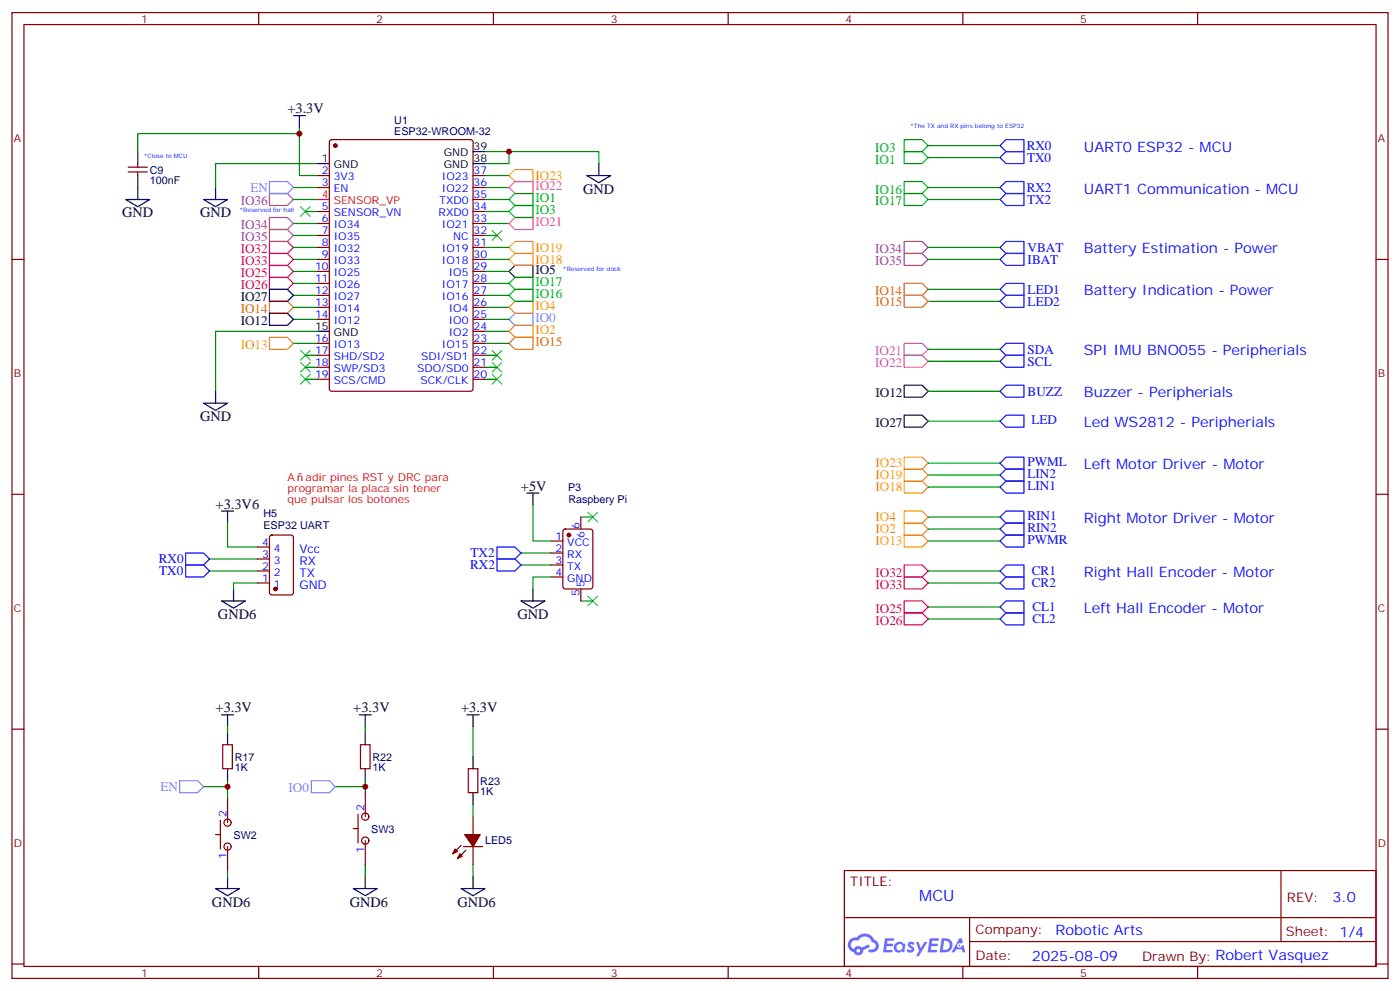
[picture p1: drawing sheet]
<svg xmlns="http://www.w3.org/2000/svg" width="412mm" height="292mm" viewBox="0 0 412 292" stroke-linecap="round" stroke-linejoin="round" font-family="sans-serif">
<g fill="none" stroke="#870000" stroke-width=".35">
<path d="M3.5 3.7h405.4v284.3h-405.4zM7.1 7.2h398.2v277.3h-398.2zM76.2 3.7v3.5M145.3 3.7v3.5M214.5 3.7v3.5M283.6 3.7v3.5M352.8 3.7v3.5M3.5 76.4h3.6M405.3 76.4h3.6M3.5 145.5h3.6M405.3 145.5h3.6M3.5 214.7h3.6"/>
<path d="M405.3 214.7h3.6M248.7 256.3h156.6v28.2h-156.6zM377.3 256.3v20.9M248.7 270.1h156.5M285.6 277.2h119.6M285.6 270.1v14.2M3.5 283.8h3.6M76.2 284.5v3.5M145.3 284.5v3.5M214.5 284.5v3.5M283.6 284.5v3.5M352.8 284.5v3.5"/>
<path d="M405.3 283.8h3.6"/>
</g>
<g fill="#5487ff">
<path d="M267.7 277.5a1.22 1.22 0 0 1 1.7 .2l-.4 .6a.47 .47 0 0 0-.3-.4 .47 .47 0 0 0-.5 .2l.1 .2a1.14 1.14 0 0 1 .8 1.8 1.14 1.14 0 0 1-1.9 0l-.2-.2 .5-.6 .7 .5a.29 .29 0 0 0 .3-.3 .29 .29 0 0 0-.2-.3 1.04 1.04 0 0 1-.6-1.7z"/>
<path d="M260.7 276.2h2.4l.3 .2-.2 .5-1.8 .1-.1 .8h1.5l.3 .4-.3 .4h-1.6l-.2 1.1h1.7l.2 .3-.2 .3-2.6 .1z"/>
<path d="M273.8 276.2h2.4l.3 .2-.1 .5-1.8 .1-.2 .8h1.6l.3 .4-.4 .4-1.6-.1-.1 1.1 1.7 .1 .2 .3-.2 .3-2.6 .1z"/>
<path d="M282.6 276.2h.7l.3 1.3-.6 .3a.69 .69 0 0 0-1 .3 .69 .69 0 0 0 .4 .9 .69 .69 0 0 0 .9-.6l.5-.2 .6 2.2h-.8l-.2-.9h-1.8l-.5 .9h-.8z"/>
<path d="M269.8 277.3h.8l.6 1.8 1.1-1.8h.9l-2.6 4.2h-.8l.9-1.5z"/>
<path d="M277.4 276.2l-.6 4.2h1.3a2.11 2.11 0 0 0 2.5-2.1 2.11 2.11 0 0 0-2.5-2.1zM278.1 277a1.39 1.39 0 0 1 1.7 1.4 1.39 1.39 0 0 1-1.8 1.2h-.3z"/>
<path d="M263.7 277.8a1.54 1.54 0 0 0-.1 2.2 1.54 1.54 0 0 0 2.2 .1l.6 .3 .3-2.3-.2-.3h-.4a1.49 1.49 0 0 0-2.4 0zM264 278.8a.94 .94 0 0 1 1.8 0 .94 .94 0 0 1-1.8 0z"/>
<path d="M250.4 276.6a2.18 2.18 0 0 0 1.1 3.7 1.44 1.44 0 0 0 1.6 .9 1.44 1.44 0 0 0 1.2-1.4l2-1.1-.5-.7-1.9 1a1.47 1.47 0 0 0-2.4 .4 1.39 1.39 0 0 1-.7-1.9 1.39 1.39 0 0 1 2-.5 2.12 2.12 0 0 1 2.2-1.3 2.12 2.12 0 0 1 1.9 1.7 1.14 1.14 0 0 1 1.1 1.4 1.14 1.14 0 0 1-1.7 .7 .43 .43 0 0 0-.5 .4 .43 .43 0 0 0 .4 .5 1.98 1.98 0 0 0 2.5-1.2 1.98 1.98 0 0 0-1.2-2.6 3.1 3.1 0 0 0-5.3-.6l-.9 .1zM252.3 279.9a.55 .55 0 0 1 1.1 0 .55 .55 0 0 1-1.1 0z"/>
<circle cx="282.6" cy="278.3" r=".26"/>
</g>
<g fill="none" stroke="#008700" stroke-width=".35">
<path d="M88.2 37.6v14.1h5.3M88.2 39.3h-47.6v5.3M86.4 58.7h7.1M86.4 55.2h7.1M93.5 48.2h-30v7M142.9 44.6h7v3.6h-7M142.9 58.7h7M142.9 55.2h7M142.9 51.7h7M149.9 44.6h26.5v3.6M273.4 58.7h21.2M273.4 55.2h21.2"/>
<path d="M273.4 42.9h21.2M273.4 46.4h21.2M86.4 76.4h7.1M86.4 72.8h7.1M86.4 79.9h7.1M86.4 69.3h7.1M86.4 65.8h7.1M90 62.3h3.5M142.9 76.4h7M142.9 72.8h7M142.9 62.3h7M142.9 79.9h7"/>
<path d="M142.9 69.3h3.5M142.9 65.8h7M273.4 76.4h21.2M273.4 72.8h21.2M86.4 94h7.1M86.4 90.5h7.1M86.4 87h7.1M86.4 83.4h7.1M93.5 97.5h-30v17.7M142.9 94h7M142.9 90.5h7M142.9 87h7"/>
<path d="M142.9 83.4h7M142.9 97.5h7M273.4 88.7h21.2M273.4 85.2h21.2M86.4 101.1h7.1M90 108.1h3.5M90 104.6h3.5M90 111.7h3.5M142.9 111.7h3.5M142.9 108.1h3.5M142.9 104.6h3.5M142.9 101.1h7"/>
<path d="M273.4 115.2h21.2M273.4 102.8h21.2M273.4 106.4h21.2M273.4 124h21.2M273.4 136.3h21.2M273.4 139.9h21.2M67 154v7h8.8M157 148.7v10.6h5.3M171.1 152.2h3.5M273.4 143.4h21.2M273.4 152.2h21.2M273.4 155.8h21.2"/>
<path d="M273.4 159.3h21.2M61.7 164.6h14.1M61.7 168.1h14.1M75.8 171.6h-7v1.8M153.5 166.3h8.8M153.5 162.8h8.8M162.3 169.9h-5.3v3.5M171.1 176.9h3.5M273.4 168.1h21.2M273.4 171.6h21.2M273.4 178.7h21.2M273.4 182.2h21.2"/>
<path d="M67 214v1.7M107.6 214v1.7M139.3 214v8.8M60 231.6h7M67 229.8v5.3M98.8 231.6h8.8v1.8M107.6 229.8v1.8M139.3 236.9v3.5M67 256.3v1.8M107.6 254.5v3.6M139.3 254.5v3.6"/>
</g>
<g fill="none" stroke="#00f" stroke-width=".35">
<path d="M294.6 55.2l1.7-1.8h5.3v3.6h-5.3zM294.6 58.7l1.7-1.7h5.3v3.5h-5.3zM294.6 46.4l1.7-1.8h5.3v3.6h-5.3zM294.6 42.9l1.7-1.8h5.3v3.5h-5.3zM294.6 76.4l1.7-1.8h5.3v3.5h-5.3zM294.6 72.8l1.7-1.7h5.3v3.5h-5.3zM294.6 88.7l1.7-1.7h5.3v3.5h-5.3zM294.6 85.2l1.7-1.8h5.3v3.6h-5.3zM294.6 115.2l1.7-1.8h5.3v3.5h-5.3zM294.6 102.8l1.7-1.7h5.3v3.5h-5.3zM294.6 106.4l1.7-1.8h5.3v3.5h-5.3zM294.6 124l1.7-1.8h5.3v3.6h-5.3z"/>
<path d="M294.6 139.9l1.7-1.8h5.3v3.5h-5.3zM294.6 136.3l1.7-1.7h5.3v3.5h-5.3zM294.6 159.3l1.7-1.8h5.3v3.5h-5.3zM294.6 155.8l1.7-1.8h5.3v3.5h-5.3zM294.6 152.2l1.7-1.7h5.3v3.5h-5.3zM294.6 143.4l1.7-1.8h5.3v3.6h-5.3zM54.7 162.8h5.3l1.7 1.8-1.7 1.7h-5.3zM54.7 166.3h5.3l1.7 1.8-1.7 1.8h-5.3zM146.4 161h5.3l1.8 1.8-1.8 1.8h-5.3zM146.4 164.6h5.3l1.8 1.7-1.8 1.8h-5.3zM294.6 171.6l1.7-1.7h5.3v3.5h-5.3zM296.3 166.3h5.3v3.6h-5.3l-1.7-1.8z"/>
<path d="M296.3 176.9h5.3v3.5h-5.3l-1.7-1.7zM294.6 182.2l1.7-1.8h5.3v3.6h-5.3z"/>
</g>
<g fill="none" stroke="#000" stroke-width=".35">
<path d="M86.4 34h3.6M88.2 34v3.6M37 58.7h7.1l-3.5 2.2zM40.6 44.6v3.6M40.6 51.7v7M60 58.7h7l-3.5 2.2zM63.5 55.2v3.5M93.5 48.2h3.5M139.3 48.2h3.6M139.3 44.6h3.6M172.9 51.7h7l-3.5 2.1zM176.4 48.2v3.5"/>
<path d="M149.9 79.9l1.8-1.8h5.3v3.6h-5.3zM79.4 92.3h5.3l1.7 1.7-1.7 1.8h-5.3zM79.4 85.2h5.3l1.7 1.8-1.7 1.7h-5.3zM93.5 97.5h3.5M60 118.7h7l-3.5 2.1zM63.5 115.2v3.5M266.3 113.4h5.3l1.8 1.8-1.8 1.7h-5.3zM266.3 122.2h5.3l1.8 1.8-1.8 1.8h-5.3zM65.3 150.5h3.5M67 150.5v3.5M155.2 145.2h3.5M157 145.2v3.5"/>
<path d="M65.3 176.9h7l-3.5 2.1zM68.8 173.4v3.5M153.5 176.9h7l-3.5 2.1zM157 173.4v3.5M65.3 210.4h3.5M67 210.4v3.6M67 215.7v3.6M105.8 210.4h3.6M107.6 210.4v3.6M107.6 215.7v3.6M137.6 210.4h3.5M139.3 210.4v3.6"/>
<path d="M67 226.3v3.5M107.6 226.3v3.5M139.3 222.8v3.5M139.3 233.4v3.5M67 258.1v3.5M107.6 258.1v3.5M139.3 258.1v3.5M63.5 261.6h7.1l-3.6 2.1zM104.1 261.6h7l-3.5 2.1zM135.8 261.6h7.1l-3.6 2.1z"/>
</g>
<path d="M149.9 51.7l1.8-1.8h5.3v3.5h-5.3zM149.9 72.8l1.8-1.7h5.3v3.5h-5.3zM149.9 76.4l1.8-1.8h5.3v3.5h-5.3zM79.4 99.3h5.3l1.7 1.8-1.7 1.7h-5.3zM149.9 97.5l1.8-1.7h5.3v3.5h-5.3zM149.9 90.5l1.8-1.8h5.3v3.6h-5.3zM266.3 134.6h5.3l1.8 1.7-1.8 1.8h-5.3zM266.3 138.1h5.3l1.8 1.8-1.8 1.7h-5.3zM266.3 157.5h5.3l1.8 1.8-1.8 1.7h-5.3zM266.3 141.6h5.3l1.8 1.8-1.8 1.8h-5.3zM266.3 150.5h5.3l1.8 1.7-1.8 1.8h-5.3zM266.3 154h5.3l1.8 1.8-1.8 1.7h-5.3z" fill="none" stroke="#f90" stroke-width=".35"/>
<path d="M79.4 88.7h5.3l1.7 1.8-1.7 1.8h-5.3zM266.3 87h5.3l1.8 1.7-1.8 1.8h-5.3zM266.3 83.4h5.3l1.8 1.8-1.8 1.8h-5.3zM149.9 101.1l1.8-1.8h5.3v3.5h-5.3z" fill="none" stroke="#c60" stroke-width=".35"/>
<path d="M79.4 78.1h5.3l1.7 1.8-1.7 1.8h-5.3zM79.4 74.6h5.3l1.7 1.8-1.7 1.7h-5.3zM79.4 71.1h5.3l1.7 1.7-1.7 1.8h-5.3zM79.4 81.7h5.3l1.7 1.7-1.7 1.8h-5.3zM266.3 176.9h5.3l1.8 1.8-1.8 1.7h-5.3zM266.3 169.9h5.3l1.8 1.7-1.8 1.8h-5.3zM266.3 166.3h5.3l1.8 1.8-1.8 1.8h-5.3zM266.3 180.4h5.3l1.8 1.8-1.8 1.8h-5.3z" fill="none" stroke="#c06" stroke-width=".35"/>
<path d="M79.4 57h5.3l1.7 1.7-1.7 1.8h-5.3zM79.4 67.6h5.3l1.7 1.7-1.7 1.8h-5.3zM79.4 64h5.3l1.7 1.8-1.7 1.8h-5.3zM266.3 74.6h5.3l1.8 1.8-1.8 1.7h-5.3zM266.3 71.1h5.3l1.8 1.7-1.8 1.8h-5.3z" fill="none" stroke="#939" stroke-width=".35"/>
<g fill="none" stroke="#3c3" stroke-width=".35">
<path d="M88.5 60.9l2.9 2.8M91.4 60.9l-2.9 2.8M145 67.9l2.8 2.8M147.8 67.9l-2.8 2.8M88.5 103.2l2.9 2.8M88.5 106.7l2.9 2.8M88.5 110.2l2.9 2.9M91.4 103.2l-2.9 2.8M91.4 106.7l-2.9 2.8M91.4 110.2l-2.9 2.9M145 103.2l2.8 2.8M145 106.7l2.8 2.8"/>
<path d="M145 110.2l2.8 2.9M147.8 103.2l-2.8 2.8M147.8 106.7l-2.8 2.8M147.8 110.2l-2.8 2.9M173.2 150.8l2.8 2.8M176 150.8l-2.8 2.8M173.2 175.5l2.8 2.8M176 175.5l-2.8 2.8"/>
</g>
<path d="M149.9 58.7l1.8-1.7h5.3v3.5h-5.3zM266.3 53.4h5.3l1.8 1.8-1.8 1.8h-5.3zM266.3 57h5.3l1.8 1.7-1.8 1.8h-5.3zM266.3 44.6h5.3l1.8 1.8-1.8 1.8h-5.3zM266.3 41.1h5.3l1.8 1.8-1.8 1.7h-5.3zM149.9 62.3l1.8-1.8h5.3v3.5h-5.3zM149.9 87l1.8-1.8h5.3v3.5h-5.3zM149.9 83.4l1.8-1.7h5.3v3.5h-5.3z" fill="none" stroke="#0c0" stroke-width=".35"/>
<path d="M79.4 53.4h5.3l1.7 1.8-1.7 1.8h-5.3zM149.9 94l1.8-1.7h5.3v3.5h-5.3zM52.9 229.8h5.3l1.8 1.8-1.8 1.8h-5.3zM91.7 229.8h5.3l1.8 1.8-1.8 1.8h-5.3z" fill="none" stroke="#3cf" stroke-width=".35"/>
<path d="M151.7 53.4h5.3v3.6h-5.3l-1.8-1.8zM149.9 65.8l1.8-1.8h5.3v3.6h-5.3zM266.3 104.6h5.3l1.8 1.8-1.8 1.7h-5.3zM266.3 101.1h5.3l1.8 1.7-1.8 1.8h-5.3z" fill="none" stroke="#f0f" stroke-width=".35"/>
<g fill="none" stroke="#870000" stroke-width=".35">
<path d="M37.7 50.6h5.7M37.7 49.2h5.7M40.6 48.2v1M40.6 50.6v1.1M93.5 51.7h3.5M93.5 55.2h3.5M97.2 41.3l.5-.2h40.9l.7 .4v73l-.4 .6-41.2 .1-.6-.5-.1-72.9zM139.3 51.7h3.6M139.3 55.2h3.6M139.3 58.7h3.6M93.5 62.3h3.5M93.5 65.8h3.5"/>
<path d="M93.5 69.3h3.5M93.5 72.8h3.5M93.5 76.4h3.5M93.5 79.9h3.5M139.3 62.3h3.6M139.3 65.8h3.6M139.3 69.3h3.6M139.3 72.8h3.6M139.3 76.4h3.6M139.3 79.9h3.6M93.5 83.4h3.5M93.5 87h3.5"/>
<path d="M93.5 90.5h3.5M93.5 94h3.5M139.3 83.4h3.6M139.3 87h3.6M139.3 90.5h3.6M139.3 94h3.6M139.3 97.5h3.6M93.5 101.1h3.5M93.5 104.6h3.5M93.5 108.1h3.5M93.5 111.7h3.5M139.3 101.1h3.6"/>
<path d="M139.3 104.6h3.6M139.3 108.1h3.6M139.3 111.7h3.6M79.6 157.7l.5-.2h5.6l.7 .4v16.5l-.4 .7-5.9 .1-.7-.5v-16.5zM162.3 159.3h3.5M166 156l.5-.2h7.4l.7 .4v16.5l-.4 .6-7.7 .1-.6-.5-.1-16.4zM171.1 152.2v3.6M75.8 171.6h3.6M75.8 168.1h3.6M75.8 164.6h3.6M75.8 161h3.6M162.3 162.8h3.5"/>
<path d="M162.3 166.3h3.5M162.3 169.9h3.5M171.1 173.4v3.5M65.6 219.3h2.8v7h-2.8zM106.2 219.3h2.8v7h-2.8zM67 235.1v7.1M105.5 239.7v8.5M107.6 233.4v7M137.9 226.3h2.9v7.1h-2.9zM63.5 245.7h1.4M64.9 241.5v8.4M67 249.2v7.1"/>
<path d="M104.1 243.9h1.4M107.6 247.5v7M135.8 248.9l-2.5 2.5M136.5 249.2h5.7M137.2 250.3l-2.4 2.5M139.3 240.4v5.3M139.3 249.2v5.3"/>
<circle cx="67" cy="249.2" r="1.06"/>
<circle cx="67" cy="242.2" r="1.06"/>
<circle cx="107.6" cy="240.4" r="1.06"/>
<circle cx="107.6" cy="247.5" r="1.06"/>
</g>
<g fill="#870000" stroke="#870000" stroke-width=".35">
<path d="M135.5 251.4l.7 .7-1.4 .7z"/>
<path d="M134.1 249.9l.7 .7-1.5 .8z"/>
<path d="M136.9 245.7h4.6l-2.2 3.5z"/>
<circle cx="98.8" cy="42.9" r=".53"/>
<circle cx="167.6" cy="157.5" r=".53"/>
<circle cx="81.1" cy="173.4" r=".53"/>
</g>
<path d="M93.5 58.7h3.5" fill="none" stroke="#f00" stroke-width=".35"/>
<g fill="#c00">
<circle cx="149.9" cy="44.6" r=".88"/>
<circle cx="107.6" cy="231.6" r=".88"/>
<circle cx="67" cy="231.6" r=".88"/>
<circle cx="88.2" cy="39.3" r=".88"/>
</g>
<text font-size="4.6" fill="#00f" x="270.8" y="265.3">MCU</text>
<g font-size="4.2">
<text x="84.7" y="33.3">+3.3V</text>
<text x="171.8" y="57">GND</text>
<text x="36" y="64">GND</text>
<text x="58.9" y="64">GND</text>
<text x="58.9" y="124">GND</text>
<text x="63.5" y="149.8">+3.3V6</text>
<text x="153.5" y="144.5">+5V</text>
<text x="64.2" y="182.2">GND6</text>
<text x="152.4" y="182.2">GND</text>
<text x="63.5" y="209.7">+3.3V</text>
<text x="104.1" y="209.7">+3.3V</text>
<text x="135.8" y="209.7">+3.3V</text>
<text x="62.4" y="266.9">GND6</text>
<text x="103" y="266.9">GND6</text>
<text x="134.8" y="266.9">GND6</text>
</g>
<g font-size="4.2" fill="#00f">
<text x="319.3" y="44.6">UART0 ESP32 - MCU</text>
<text x="319.3" y="57">UART1 Communication - MCU</text>
<text x="319.3" y="74.6">Battery Estimation - Power</text>
<text x="319.3" y="87">Battery Indication - Power</text>
<text x="319.3" y="104.6">SPI IMU BNO055 - Peripherials</text>
<text x="319.3" y="116.9">Buzzer - Peripherials</text>
<text x="319.3" y="125.8">Led WS2812 - Peripherials</text>
<text x="319.3" y="138.1">Left Motor Driver - Motor</text>
<text x="319.3" y="154">Right Motor Driver - Motor</text>
<text x="319.3" y="169.9">Right Hall Encoder - Motor</text>
<text x="319.3" y="180.4">Left Hall Encoder - Motor</text>
<text x="392.5" y="265.6">3.0</text>
<text x="310.9" y="275.1">Robotic Arts</text>
<text x="304" y="282.9">2025-08-09</text>
</g>
<g font-size="3.9" fill="#0c0">
<text x="257.8" y="44.6">IO3</text>
<text x="257.8" y="48.1">IO1</text>
<text x="157.7" y="59.6">IO1</text>
<text x="257.8" y="57">IO16</text>
<text x="157.7" y="63.1">IO3</text>
<text x="257.8" y="60.5">IO17</text>
<text x="157.7" y="87.8">IO16</text>
<text x="157.7" y="84.3">IO17</text>
</g>
<g font-size="3.9" fill="#00f">
<text x="302.4" y="44.2">RX0</text>
<text x="302.5" y="47.7">TX0</text>
<text x="302.4" y="56.5">RX2</text>
<text x="302.5" y="60">TX2</text>
<text x="302.7" y="77.6">IBAT</text>
<text x="302.7" y="74.1">VBAT</text>
<text x="302.7" y="90">LED2</text>
<text x="302.7" y="86.4">LED1</text>
<text x="302.7" y="104.1">SDA</text>
<text x="302.7" y="107.6">SCL</text>
<text x="302.7" y="116.4">BUZZ</text>
<text x="303.8" y="124.8">LED</text>
<text x="302.7" y="137.1">PWML</text>
<text x="302.7" y="140.7">LIN2</text>
<text x="302.7" y="144.2">LIN1</text>
<text x="302.7" y="153">RIN1</text>
<text x="302.7" y="160.1">PWMR</text>
<text x="302.7" y="156.5">RIN2</text>
<text x="46.8" y="165.8">RX0</text>
<text x="138.5" y="167.6">RX2</text>
<text x="138.6" y="164.1">TX2</text>
<text x="46.9" y="169.3">TX0</text>
<text x="303.9" y="169.4">CR1</text>
<text x="303.9" y="172.9">CR2</text>
<text x="304.1" y="179.9">CL1</text>
<text x="304.1" y="183.5">CL2</text>
</g>
<g font-size="3.9" fill="#f90">
<text x="157.7" y="53">IO23</text>
<text x="157.7" y="74.2">IO19</text>
<text x="157.7" y="77.7">IO18</text>
<text x="157.7" y="91.3">IO4</text>
<text x="157.7" y="98.4">IO2</text>
<text x="70.9" y="102.7">IO13</text>
<text x="257.9" y="137.6">IO23</text>
<text x="257.9" y="141.1">IO19</text>
<text x="257.9" y="144.7">IO18</text>
<text x="257.9" y="153.5">IO4</text>
<text x="257.9" y="160.5">IO13</text>
<text x="257.9" y="157">IO2</text>
</g>
<g font-size="3.9" fill="#3cf">
<text x="73.7" y="56.5">EN</text>
<text x="157.7" y="94.9">IO0</text>
<text x="47.3" y="232.9">EN</text>
<text x="85" y="233.3">IO0</text>
</g>
<g font-size="3.9" fill="#f0f">
<text x="157.7" y="56.1">IO22</text>
<text x="157.7" y="66.6">IO21</text>
<text x="257.8" y="104.6">IO21</text>
<text x="257.8" y="108.1">IO22</text>
</g>
<g font-size="3.9" fill="#939">
<text x="70.9" y="60.4">IO36</text>
<text x="70.9" y="71">IO35</text>
<text x="70.9" y="67.4">IO34</text>
<text x="257.8" y="74.6">IO34</text>
<text x="257.8" y="78.1">IO35</text>
</g>
<g font-size="3.9" fill="#c06">
<text x="70.9" y="74.5">IO32</text>
<text x="70.9" y="81.6">IO25</text>
<text x="70.9" y="78.1">IO33</text>
<text x="70.9" y="85.1">IO26</text>
<text x="257.9" y="173.3">IO33</text>
<text x="257.9" y="169.8">IO32</text>
<text x="257.9" y="183.9">IO26</text>
<text x="257.9" y="180.4">IO25</text>
</g>
<g font-size="3.9">
<text x="157.7" y="80.8">IO5</text>
<text x="70.9" y="88.6">IO27</text>
<text x="70.9" y="95.7">IO12</text>
<text x="257.9" y="116.9">IO12</text>
<text x="257.9" y="125.7">IO27</text>
</g>
<g font-size="3.9" fill="#c60">
<text x="257.8" y="87">IO14</text>
<text x="257.9" y="90">IO15</text>
<text x="70.9" y="92.2">IO14</text>
<text x="157.7" y="101.9">IO15</text>
</g>
<g font-size="3.9" fill="#800">
<text x="250.5" y="260.9">TITLE:</text>
<text x="379.1" y="265.6">REV:</text>
<text x="287.4" y="275.1">Company:</text>
<text x="378.7" y="275.7">Sheet: 1/4</text>
<text x="287.4" y="282.8">Date:</text>
<text x="336.4" y="282.8">Drawn By: Robert Vasquez</text>
</g>
<g font-size="3.5" fill="#00f">
<text x="88.2" y="162.8">Vcc</text>
<text x="88.2" y="166.3">RX</text>
<text x="88.2" y="169.9">TX</text>
<text x="88.2" y="173.4">GND</text>
</g>
<g font-size="3.2" fill="#800">
<text x="41.6" y="6.7">1</text>
<text x="110.8" y="6.7">2</text>
<text x="179.9" y="6.7">3</text>
<text x="249.1" y="6.7">4</text>
<text x="318.2" y="6.7">5</text>
<text x="4.1" y="41.8">A</text>
<text x="405.9" y="41.8">A</text>
<text x="4.1" y="110.9">B</text>
<text x="405.9" y="110.9">B</text>
<text x="4.1" y="180.1">C</text>
<text x="405.9" y="180.1">C</text>
<text x="4.1" y="249.2">D</text>
<text x="405.9" y="249.2">D</text>
<text x="41.6" y="287.5">1</text>
<text x="110.8" y="287.5">2</text>
<text x="179.9" y="287.5">3</text>
<text x="249.1" y="287.5">4</text>
<text x="318.2" y="287.5">5</text>
</g>
<g font-size="3.2" fill="#000080">
<text x="116.1" y="39.8">ESP32-WROOM-32</text>
<text x="116.1" y="36.6">U1</text>
<text x="44.1" y="51.1">C9</text>
<text x="44.1" y="54.2">100nF</text>
<text x="167.3" y="144.6">P3</text>
<text x="167.4" y="148.1">Raspbery Pi</text>
<text x="77.6" y="155.8">ESP32 UART</text>
<text x="77.6" y="152.2">H5</text>
<text x="69.1" y="227.1">1K</text>
<text x="69.1" y="224">R17</text>
<text x="109.7" y="227.1">1K</text>
<text x="109.7" y="224">R22</text>
<text x="141.5" y="231">R23</text>
<text x="141.5" y="234.1">1K</text>
<text x="109.4" y="245.2">SW3</text>
<text x="68.8" y="247">SW2</text>
<text x="142.9" y="248.6">LED5</text>
</g>
<g font-size="3.2">
<text x="94.8" y="47.8">1</text>
<text x="130.8" y="46">GND</text>
<text x="139.5" y="47.8">38</text>
<text x="139.5" y="44.3">39</text>
<text x="98.3" y="49.6">GND</text>
<text x="130.8" y="49.6">GND</text>
<text x="92.8" y="97.2">15</text>
<text x="98.3" y="99">GND</text>
</g>
<g font-size="3.2" fill="#00f">
<text x="94.8" y="51.3">2</text>
<text x="98.3" y="53.1">3V3</text>
<text x="130.2" y="53.1">IO23</text>
<text x="139.5" y="51.3">37</text>
<text x="94.8" y="54.9">3</text>
<text x="98.3" y="56.6">EN</text>
<text x="130.2" y="56.6">IO22</text>
<text x="139.5" y="58.4">35</text>
<text x="139.5" y="54.9">36</text>
<text x="94.8" y="61.9">5</text>
<text x="94.8" y="65.4">6</text>
<text x="98.3" y="63.7">SENSOR_VN</text>
<text x="129.2" y="63.7">RXD0</text>
<text x="129.5" y="60.1">TXD0</text>
<text x="139.5" y="65.4">33</text>
<text x="139.5" y="61.9">34</text>
<text x="94.8" y="69">7</text>
<text x="98.3" y="67.2">IO34</text>
<text x="98.3" y="70.7">IO35</text>
<text x="130.2" y="67.2">IO21</text>
<text x="133.5" y="70.7">NC</text>
<text x="139.5" y="69">32</text>
<text x="94.8" y="72.5">8</text>
<text x="94.8" y="76">9</text>
<text x="98.3" y="74.3">IO32</text>
<text x="98.3" y="77.8">IO33</text>
<text x="130.2" y="77.8">IO18</text>
<text x="130.2" y="74.3">IO19</text>
<text x="139.5" y="76">30</text>
<text x="139.5" y="72.5">31</text>
<text x="92.8" y="79.6">10</text>
<text x="92.8" y="83.1">11</text>
<text x="98.3" y="81.3">IO25</text>
<text x="132.2" y="81.3">IO5</text>
<text x="139.5" y="83.1">28</text>
<text x="139.5" y="79.6">29</text>
<text x="92.8" y="86.6">12</text>
<text x="98.3" y="84.8">IO26</text>
<text x="98.3" y="88.4">IO27</text>
<text x="130.2" y="88.4">IO16</text>
<text x="130.2" y="84.8">IO17</text>
<text x="139.5" y="86.6">27</text>
<text x="92.8" y="90.1">13</text>
<text x="92.8" y="93.7">14</text>
<text x="98.3" y="91.9">IO14</text>
<text x="98.3" y="95.4">IO12</text>
<text x="132.2" y="95.4">IO0</text>
<text x="132.2" y="91.9">IO4</text>
<text x="139.5" y="93.7">25</text>
<text x="139.5" y="90.1">26</text>
<text x="92.8" y="100.7">16</text>
<text x="132.2" y="99">IO2</text>
<text x="139.5" y="100.7">23</text>
<text x="139.5" y="97.2">24</text>
<text x="92.8" y="104.2">17</text>
<text x="92.8" y="107.8">18</text>
<text x="98.3" y="102.5">IO13</text>
<text x="98.3" y="106">SHD/SD2</text>
<text x="124" y="106">SDI/SD1</text>
<text x="130.2" y="102.5">IO15</text>
<text x="139.5" y="107.8">21</text>
<text x="139.5" y="104.2">22</text>
<text x="92.8" y="111.3">19</text>
<text x="98.3" y="109.5">SWP/SD3</text>
<text x="98.3" y="113.1">SCS/CMD</text>
<text x="122.9" y="109.5">SDO/SD0</text>
<text x="123.8" y="113.1">SCK/CLK</text>
<text x="139.5" y="111.3">20</text>
<text x="170.7" y="155.8" transform="rotate(-90 170.7 155.8)">6</text>
<text x="77.2" y="160.7">4</text>
<text x="163.6" y="158.9">1</text>
<text x="167.1" y="160.7">VCC</text>
<text x="172.2" y="158.5" transform="rotate(-90 172.2 158.5)">6</text>
<text x="77.2" y="167.7">2</text>
<text x="77.2" y="164.2">3</text>
<text x="80.7" y="166">3</text>
<text x="80.7" y="162.5">4</text>
<text x="163.6" y="162.5">2</text>
<text x="163.6" y="166">3</text>
<text x="167.1" y="164.2">RX</text>
<text x="167.1" y="167.7">TX</text>
<text x="77.2" y="171.3">1</text>
<text x="80.7" y="173">1</text>
<text x="80.7" y="169.5">2</text>
<text x="163.6" y="169.5">4</text>
<text x="167.1" y="171.3">GND</text>
<text x="172.2" y="172.7" transform="rotate(-90 172.2 172.7)">5</text>
<text x="170.7" y="175.4" transform="rotate(-90 170.7 175.4)">5</text>
<text x="107.2" y="238.7" transform="rotate(-90 107.2 238.7)">2</text>
<text x="66.7" y="240.4" transform="rotate(-90 66.7 240.4)">2</text>
<text x="107.2" y="251.3" transform="rotate(-90 107.2 251.3)">1</text>
<text x="66.7" y="253" transform="rotate(-90 66.7 253)">1</text>
</g>
<g font-size="3.2" fill="#f00">
<text x="94.8" y="58.4">4</text>
<text x="98.3" y="60.1">SENSOR_VP</text>
<text x="84.7" y="141.6">A</text>
<text x="90" y="141.6">adir pines RST y DRC para</text>
<text x="84.7" y="144.8">programar la placa sin tener</text>
<text x="84.7" y="148">que pulsar los botones</text>
</g>
<g font-size="1.8" fill="#00f">
<text x="268.1" y="37.6">*The TX and RX pins belong to ESP32</text>
<text x="42.3" y="46.4">*Close to MCU</text>
<text x="70.6" y="62.3">*Reserved for hall</text>
<text x="165.8" y="79.9">*Reserved for dock</text>
</g>
</svg>
